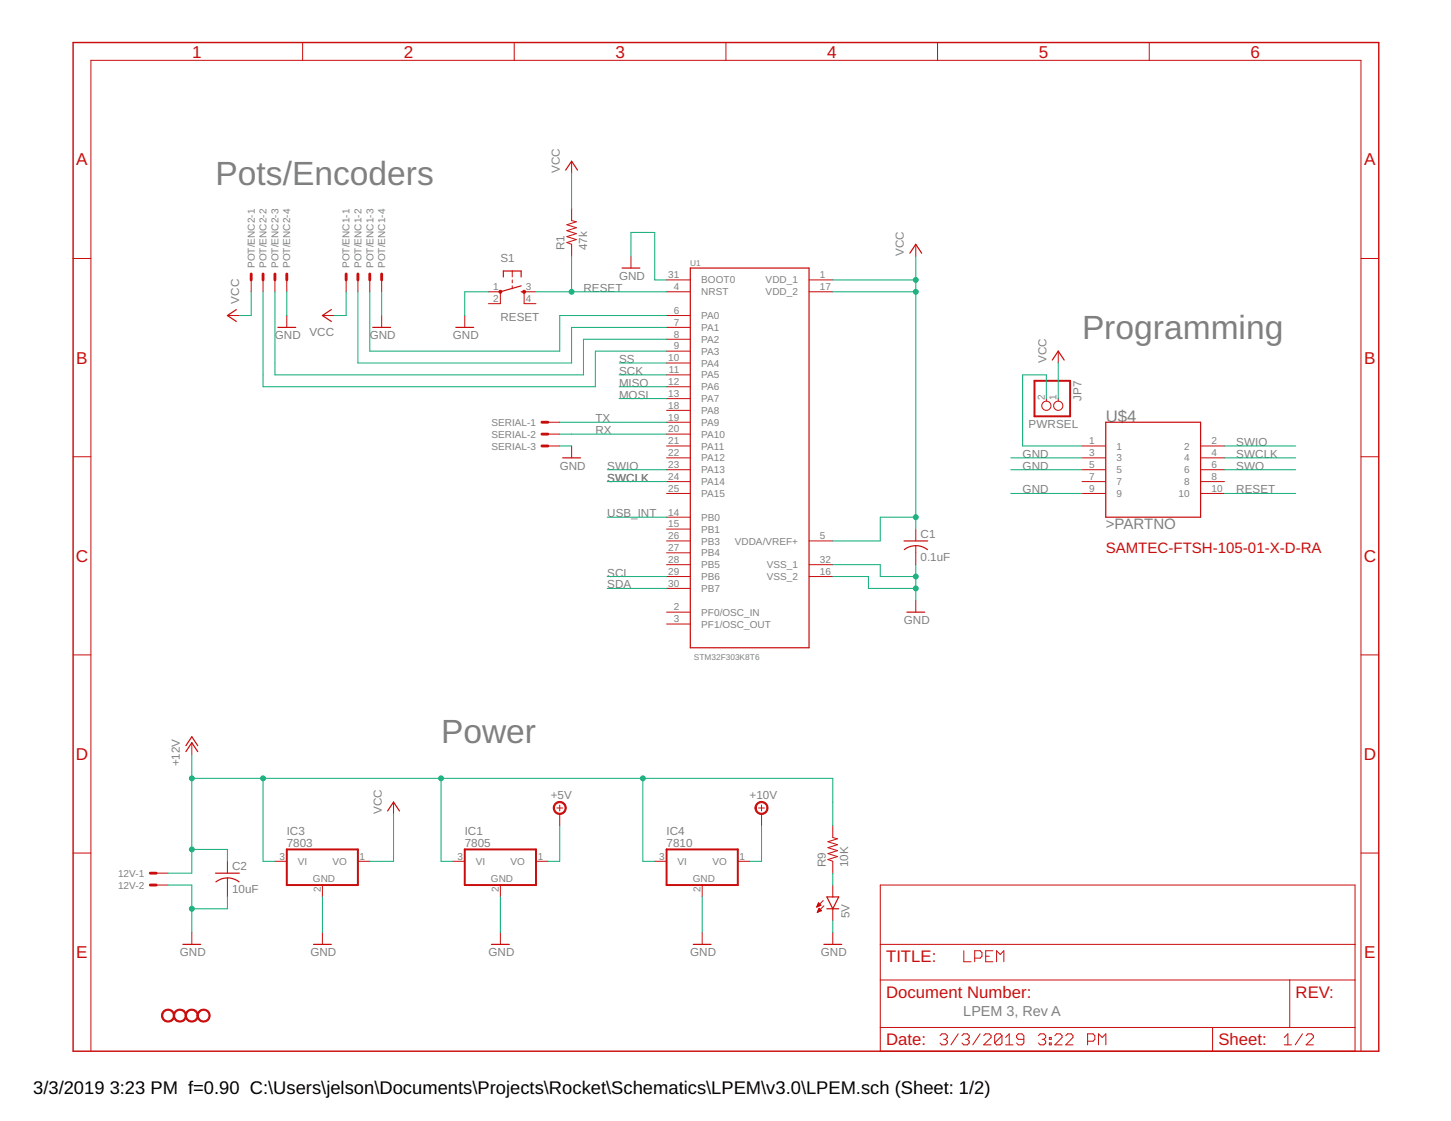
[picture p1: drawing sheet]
<svg xmlns="http://www.w3.org/2000/svg" width="279mm" height="216mm" viewBox="0 0 279 216" stroke-linecap="round" stroke-linejoin="round" font-family="sans-serif">
<g fill="none" stroke="#c90d0c" stroke-width=".23">
<path d="M108.9 32.8l1.2-1.7 1.1 1.7M45.5 59.6l-1.7 1.2 1.7 1.1M63.8 59.6l-1.7 1.2 1.7 1.1M96.9 53.3v-1.1h3.5v1.1M100.4 56.2h.5M100.4 55.1l-4 1.1M119.8 51.6h3.4M132.9 51.6h22.9v73.2h-22.9zM175.2 48.8l1.1-1.7 1.2 1.7M53.5 63.1h3.4M71.8 63.1h3.4M87.8 63.1h3.4"/>
<path d="M202.6 69.3l1.2-1.7 1.1 1.7M108.4 88.2h3.4M212.9 81.3h18.3v18.3h-18.3zM174.1 104.2h4.5M174.1 105.9a3.6 3.6 0 0 1 4.5 0M174.6 117.9h3.5M35.8 144.8l1.1-1.8 1.2 1.8M35.8 143.6l1.1-1.7 1.2 1.7M74.6 156.2l1.2-1.7 1.1 1.7M41.5 168.2h4.6M43.8 169.1l1.4 .3 .8 .4M43.8 169.1l-1 .1-1.2 .6"/>
<path d="M159.2 172.7h2.3l-1.1 2.3zM159.2 175h2.3M35.2 181.9h3.5M60.4 181.9h3.4M94.6 181.9h3.5M133.5 181.9h3.4M158.6 181.9h3.5"/>
</g>
<g fill="none" stroke="#c90d0c" stroke-width=".19">
<path d="M58.3 8.2v3.4M99 8.2v3.4M139.8 8.2v3.4M180.5 8.2v3.4M221.3 8.2v3.4M110.1 31.1v2.2M14.1 49.8h3.4M48.4 53.9v2.3M50.7 53.9v2.3M52.9 53.9v2.3M55.2 53.9v2.3M66.7 53.9v2.3"/>
<path d="M68.9 53.9v2.3M71.2 53.9v2.3M73.5 53.9v2.3M94.1 56.2h2.3v2.3h-2.3M98.6 52.2v1.1M98.6 53.9v.6M98.6 55.1v.5M103.2 56.2h-2.3v2.3h2.3M110.1 40.2v2.3l.9 .2-1.8 .6 1.8 .6-1.8 .5 1.8 .6-1.8 .6 1.8 .5-1.8 .6 .9 .4v2.2M121.5 49.3v2.3M128.4 56.2h4.5M128.4 53.9h4.5"/>
<path d="M155.8 56.2h4.6M155.8 53.9h4.6M176.3 47.1v2.2M262.1 49.8h3.4M43.8 60.8h2.3M55.2 60.8v2.3M62.1 60.8h2.3M73.5 60.8v2.3M89.5 60.8v2.3M128.4 60.8h4.5M128.4 63.1h4.5M128.4 65.3h4.5"/>
<path d="M128.4 67.6h4.5M128.4 69.9h4.5M128.4 72.2h4.5M128.4 74.5h4.5M128.4 76.8h4.5M128.4 79h4.5M201.5 76.8v.5M203.8 67.6v2.3M203.8 76.8v.5M14.1 88h3.4M105.5 81.3h2.3M105.5 83.6h2.3"/>
<path d="M105.5 85.9h2.3M110.1 85.9v2.3M128.4 81.3h4.5M128.4 83.6h4.5M128.4 85.9h4.5M128.4 99.6h4.5M128.4 88.2h4.5M128.4 90.5h4.5M128.4 92.8h4.5M128.4 95h4.5M208.3 85.9h4.6M208.3 88.2h4.6"/>
<path d="M208.3 90.5h4.6M208.3 92.8h4.6M208.3 95h4.6M231.2 85.9h4.6M231.2 88.2h4.6M231.2 90.5h4.6M231.2 92.8h4.6M231.2 95h4.6M262.1 88h3.4M128.4 111h4.5M128.4 101.9h4.5M128.4 104.2h4.5"/>
<path d="M128.4 106.5h4.5M128.4 108.8h4.5M128.4 113.3h4.5M128.4 117.9h4.5M155.8 111h4.6M155.8 104.2h4.6M155.8 108.8h4.6M176.3 101.9v2.3M176.3 105.1v3.7M176.3 115.6v2.3M14.1 126.1h3.4M128.4 120.2h4.5"/>
<path d="M262.1 126.1h3.4M36.9 143v2.3M75.8 154.5v2.3M107.2 155.6h1.2M107.8 155v1.2M107.8 156.8v2.2M146.1 155.6h1.1M146.6 155v1.2M146.6 156.8v2.2M160.4 159v2.3l.9 .2-1.9 .6 1.9 .6-1.9 .6 1.9 .5-1.9 .6 1.9 .6-1.9 .5 1 .4v2.3M14.1 164.3h3.4M30.1 168.2h2.3"/>
<path d="M30.1 170.5h2.3M36.9 179.6v2.3M43.8 165.9v2.3M43.8 169.1v3.6M52.9 165.9h2.3M62.1 170.5v2.2M62.1 179.6v2.3M68.9 165.9h2.3M87.2 165.9h2.3M96.4 170.5v2.2M96.4 179.6v2.3M103.2 165.9h2.3"/>
<path d="M126.1 165.9h2.3M135.2 170.5v2.2M135.2 179.6v2.3M142.1 165.9h2.3M157.3 174.6h.1M157.3 174.5h.3M157.4 174.4h.5M157.4 175.7h.1M157.4 174.3h.6M157.4 175.6h.3M157.5 174.2h.4M157.5 175.5h.4"/>
<path d="M157.5 174.1h.3M157.5 175.4h.7M157.6 174h.1M157.6 175.3h.5M157.6 173.9l.5 .4-.8 .4zM157.6 173.9h.1M157.6 175.2h.4M157.7 175.1h.2M157.7 175h.1M158.2 175.4l-.5-.5-.3 .8M158.2 175.4l-.8 .3M158.5 173.4l-1.2 1.3"/>
<path d="M158.6 174.5l-1.2 1.2M160.4 170.5v2.2M160.4 175v2.3M160.4 179.6v2.3M169.5 170.5h91.4v32h-91.4zM262.1 164.3h3.4M169.5 188.7h91.4M169.5 197.9h91.4M169.5 181.9h91.4M181 199.5l.4-.4h.7l.3 .4v.3l-.3 .4M184.5 199.1l-1.4 2.1M185.2 199.5l.4-.4h.7l.3 .4v.3l-.3 .4"/>
<path d="M185.6 183.1v2.1h1.4M187.7 184.5h1l.4-.3v-.7l-.4-.4h-1v2.1M188.7 199.1l-1.4 2.1M189.4 199.5l.4-.4h.7l.3 .4v.3l-1.4 1.4h1.4M189.8 184.2h.7M191.2 183.1h-1.4v2.1h1.4M191.9 185.2v-2.1l.7 .7 .7-.7v2.1M192.9 199.5l-.3-.4h-.7l-.4 .4v1.4M192.9 199.5v1.4l-.3 .3h-.7l-.4-.3M192.9 199.5l-1.4 1.4M193.6 199.8l.7-.7v2.1M200 199.5l.3-.4h.7l.4 .4v.3l-.4 .4"/>
<path d="M202.1 199.8h.3v.4h-.3zM203.1 199.5l.4-.4h.7l.3 .4v.3l-1.4 1.4h1.4M205.2 199.5l.4-.4h.7l.3 .4v.3l-1.4 1.4h1.4M233.5 197.9v4.6M247.3 199.8l.7-.7v2.1M248.3 188.7v9.2M250.8 199.1l-1.4 2.1M251.5 199.5l.4-.4h.7l.3 .4v.3l-1.4 1.4h1.4M17.5 202.5v-190.9h244.6v190.9M181.7 200.2h.4M182.1 200.2l.3 .3v.4l-.3 .3h-.7l-.4-.3M185.9 200.2h.4"/>
<path d="M186.3 200.2l.3 .3v.4l-.3 .3h-.7l-.4-.3M193.6 201.2h1.5M197.1 200.2h-1l-.4-.4v-.3l.4-.4h.7l.3 .4v1.4l-.3 .3h-.7l-.4-.3M200.7 200.2h.3M201 200.2l.4 .3v.4l-.4 .3h-.7l-.3-.3M202.1 200.9h.3v.3h-.3zM209.4 200.5h1.1l.3-.3v-.7l-.3-.4h-1.1v2.1M211.5 201.2v-2.1l.7 .7 .7-.7v2.1M247.3 201.2h1.4"/>
<circle cx="201.5" cy="78.1" r=".89"/>
<circle cx="203.8" cy="78.1" r=".89"/>
</g>
<g fill="#c90d0c" stroke="#c90d0c" stroke-width=".19">
<path d="M31.5 194.7a1.26 1.26 0 0 1 1.9 .3 1.26 1.26 0 0 1-.7 1.8 1.26 1.26 0 0 1-1.6-1.2h.2a1.03 1.03 0 0 1 1.5-1 1.03 1.03 0 0 1 .2 1.8 1.03 1.03 0 0 1-1.6-.5l-.1-.3h-.2z" fill-rule="evenodd"/>
<path d="M33.8 194.7a1.26 1.26 0 0 1 1.9 .3 1.26 1.26 0 0 1-.8 1.8 1.26 1.26 0 0 1-1.5-1.2h.2a1.03 1.03 0 0 1 1.5-1 1.03 1.03 0 0 1 .2 1.8 1.03 1.03 0 0 1-1.6-.5l-.1-.3h-.2z" fill-rule="evenodd"/>
<path d="M36 194.7a1.26 1.26 0 0 1 2 .3 1.26 1.26 0 0 1-.8 1.8 1.26 1.26 0 0 1-1.5-1.2h.2a1.03 1.03 0 0 1 1.4-1 1.03 1.03 0 0 1 .3 1.8 1.03 1.03 0 0 1-1.7-.5v-.3h-.2z" fill-rule="evenodd"/>
<path d="M38.3 194.7a1.26 1.26 0 0 1 2 .3 1.26 1.26 0 0 1-.8 1.8 1.26 1.26 0 0 1-1.5-1.2h.2a1.03 1.03 0 0 1 1.4-1 1.03 1.03 0 0 1 .3 1.8 1.03 1.03 0 0 1-1.7-.5v-.3h-.2z" fill-rule="evenodd"/>
<path d="M145.8 154.7a1.26 1.26 0 0 1 1.9 .3 1.26 1.26 0 0 1-.8 1.8 1.26 1.26 0 0 1-1.5-1.2h.2a1.03 1.03 0 0 1 1.4-1 1.03 1.03 0 0 1 .3 1.7 1.03 1.03 0 0 1-1.7-.4v-.3h-.2z" fill-rule="evenodd"/>
<path d="M106.9 154.7a1.25 1.25 0 0 1 2 .3 1.25 1.25 0 0 1-.8 1.8 1.25 1.25 0 0 1-1.6-1.2h.3a1.03 1.03 0 0 1 1.5-.9 1.03 1.03 0 0 1 .1 1.8 1.03 1.03 0 0 1-1.6-.6v-.3h-.3z" fill-rule="evenodd"/>
<circle cx="96.4" cy="56.2" r=".3"/>
<circle cx="100.9" cy="56.2" r=".3"/>
</g>
<path d="M199.2 73.3h6.9v6.9h-6.9zM55.2 163.6h13.7v6.9h-13.7zM89.5 163.6h13.7v6.9h-13.7zM128.4 163.6h13.7v6.9h-13.7z" fill="none" stroke="#c90d0c" stroke-width=".38"/>
<g fill="none" stroke="#c90d0c" stroke-width=".55">
<path d="M48.4 52.8v1.1M50.7 52.8v1.1M52.9 52.8v1.1M55.2 52.8v1.1M66.7 52.8v1.1M68.9 52.8v1.1M71.2 52.8v1.1M73.5 52.8v1.1M104.4 81.3h1.1M104.4 83.6h1.1M104.4 85.9h1.1M28.9 168.2h1.2"/>
<path d="M28.9 170.5h1.2"/>
</g>
<path d="M14.1 8.2h251.4v194.3h-251.4z" fill="none" stroke="#c90d0c" stroke-width=".28"/>
<g fill="none" stroke="#0dab76" stroke-width=".19">
<path d="M110.1 33.3v6.9M48.4 56.2v4.6h-2.3M50.7 56.2v18.3h63.9v-6.9h13.8M52.9 56.2v16h59.5v-6.9h16M55.2 56.2v4.6M66.7 56.2v4.6h-2.3M68.9 56.2v13.7h41.2v-6.8h18.3M71.2 56.2v11.4h36.6v-6.8h20.6M73.5 56.2v4.6M94.1 56.2h-4.6v4.6M103.2 56.2h25.2M110.1 49.3v6.9"/>
<path d="M121.5 49.3v-4.5h4.6v9.1h2.3M160.4 53.9h15.9M160.4 56.2h15.9M176.3 49.3v52.6M119.2 72.2h9.2M119.2 74.5h9.2M119.2 69.9h9.2M119.2 76.8h9.2M201.5 76.8v-4.6h-4.6v13.7h11.4M203.8 69.9v6.9M107.8 85.9h2.3M107.8 83.6h20.6"/>
<path d="M107.8 81.3h20.6M116.9 99.6h11.5M116.9 90.5h11.5M116.9 92.8h11.5M176.3 99.6h-6.8v4.6h-9.1M194.6 95h13.7M194.6 88.2h13.7M194.6 90.5h13.7M235.8 95h13.7M235.8 85.9h13.7M235.8 88.2h13.7M235.8 90.5h13.7"/>
<path d="M116.9 111h11.5M116.9 113.3h11.5M160.4 108.8h9.1v2.2h6.8M160.4 111h6.8v2.3h9.1M176.3 108.8v6.8M36.9 145.3v22.9h-4.5M36.9 149.9h123.5v9.1M50.7 149.9v16h2.2M75.8 156.8v9.1h-4.6M84.9 149.9v16h2.3M107.8 159v6.9h-2.3M123.8 149.9v16h2.3"/>
<path d="M146.6 159v6.9h-2.2M32.4 170.5h4.5v9.1M36.9 163.6h6.9v2.3M43.8 172.7v2.3h-6.9M62.1 172.7v6.9M96.4 172.7v6.9M135.2 172.7v6.9M160.4 168.2v2.3M160.4 177.3v2.3"/>
</g>
<g fill="#0dab76" stroke="#0dab76" stroke-width=".19">
<circle cx="176.3" cy="53.9" r=".47"/>
<circle cx="176.3" cy="56.2" r=".47"/>
<circle cx="176.3" cy="99.6" r=".47"/>
<circle cx="110.1" cy="56.2" r=".47"/>
<circle cx="176.3" cy="111" r=".47"/>
<circle cx="176.3" cy="113.3" r=".47"/>
<circle cx="36.9" cy="175" r=".47"/>
<circle cx="123.8" cy="149.9" r=".47"/>
<circle cx="50.7" cy="149.9" r=".47"/>
<circle cx="36.9" cy="149.9" r=".47"/>
<circle cx="36.9" cy="163.6" r=".47"/>
<circle cx="84.9" cy="149.9" r=".47"/>
</g>
<g font-size="6.5" fill="#808080">
<text x="41.5" y="35.6">Pots/Encoders</text>
<text x="208.3" y="65.3">Programming</text>
<text x="84.9" y="143">Power</text>
</g>
<g font-size="3.5">
<text x="6.4" y="210.7">3/3/2019</text>
<text x="21.1" y="210.7">3:23 PM f=0.90 C:\Users\jelson\Documents\Projects\Rocket\Schematics\LPEM\v3.0\LPEM.sch (Sheet: 1/2)</text>
</g>
<g font-size="3.3" fill="#c90d0c">
<text x="37" y="11.1">1</text>
<text x="77.7" y="11.1">2</text>
<text x="118.5" y="11.1">3</text>
<text x="159.3" y="11.1">4</text>
<text x="200" y="11.1">5</text>
<text x="240.8" y="11.1">6</text>
<text x="14.7" y="31.9">A</text>
<text x="262.7" y="31.9">A</text>
<text x="14.7" y="70">B</text>
<text x="262.7" y="70">B</text>
<text x="14.6" y="108.2">C</text>
<text x="262.6" y="108.2">C</text>
<text x="14.6" y="146.4">D</text>
<text x="262.6" y="146.4">D</text>
<text x="14.7" y="184.5">E</text>
<text x="262.7" y="184.5">E</text>
</g>
<text font-size="3.2" fill="#808080" x="212.9" y="81.3">U$4</text>
<g font-size="3.2" fill="#c90d0c">
<text x="170.6" y="185.3">TITLE:</text>
<text x="170.6" y="192.2">Document Number:</text>
<text x="249.5" y="192.2">REV:</text>
<text x="170.6" y="201.3">Date:</text>
<text x="234.6" y="201.3">Sheet:</text>
</g>
<text font-size="2.9" fill="#808080" x="212.9" y="101.9">&gt;PARTNO</text>
<text font-size="2.9" fill="#c90d0c" x="212.9" y="106.5">SAMTEC-FTSH-105-01-X-D-RA</text>
<text font-size="2.8" fill="#808080" x="185.5" y="195.6">LPEM 3, Rev A</text>
<g font-size="2.2" fill="#808080">
<text x="107.8" y="33.3" transform="rotate(-90 107.8 33.3)">VCC</text>
<text x="96.4" y="50.5">S1</text>
<text x="108.7" y="48.2" transform="rotate(-90 108.7 48.2)">R1</text>
<text x="113" y="48.2" transform="rotate(-90 113 48.2)">47k</text>
<text x="119.2" y="53.9">GND</text>
<text x="174.1" y="49.3" transform="rotate(-90 174.1 49.3)">VCC</text>
<text x="46.1" y="58.5" transform="rotate(-90 46.1 58.5)">VCC</text>
<text x="112.4" y="56.2">RESET</text>
<text x="52.9" y="65.3">GND</text>
<text x="59.6" y="64.7">VCC</text>
<text x="71.2" y="65.3">GND</text>
<text x="87.2" y="65.3">GND</text>
<text x="96.4" y="61.9">RESET</text>
<text x="119.2" y="69.9">SS</text>
<text x="201.5" y="69.9" transform="rotate(-90 201.5 69.9)">VCC</text>
<text x="119.2" y="72.2">SCK</text>
<text x="119.2" y="74.5">MISO</text>
<text x="119.2" y="76.8">MOSI</text>
<text x="208.2" y="77.2" transform="rotate(-90 208.2 77.2)">JP7</text>
<text x="114.6" y="83.6">RX</text>
<text x="114.6" y="81.3">TX</text>
<text x="198.1" y="82.5">PWRSEL</text>
<text x="196.9" y="88.2">GND</text>
<text x="238.1" y="85.9">SWIO</text>
<text x="238.1" y="88.2">SWCLK</text>
<text x="107.8" y="90.5">GND</text>
<text x="116.9" y="90.5">SWIO</text>
<text x="116.9" y="92.8">SWCLK</text>
<text x="196.9" y="90.5">GND</text>
<text x="196.9" y="95">GND</text>
<text x="238.1" y="95">RESET</text>
<text x="238.1" y="90.5">SWO</text>
<text x="116.9" y="99.6">USB_INT</text>
<text x="177.3" y="108">0.1uF</text>
<text x="177.3" y="103.6">C1</text>
<text x="116.9" y="111">SCL</text>
<text x="116.9" y="113.3">SDA</text>
<text x="174.1" y="120.2">GND</text>
<text x="34.6" y="147.6" transform="rotate(-90 34.6 147.6)">+12V</text>
<text x="106.1" y="153.9">+5V</text>
<text x="144.4" y="153.9">+10V</text>
<text x="55.2" y="160.8">IC3</text>
<text x="73.5" y="156.8" transform="rotate(-90 73.5 156.8)">VCC</text>
<text x="89.5" y="160.8">IC1</text>
<text x="128.4" y="160.8">IC4</text>
<text x="44.7" y="167.6">C2</text>
<text x="55.2" y="163">7803</text>
<text x="89.5" y="163">7805</text>
<text x="128.4" y="163">7810</text>
<text x="159" y="167" transform="rotate(-90 159 167)">R9</text>
<text x="163.3" y="167" transform="rotate(-90 163.3 167)">10K</text>
<text x="44.7" y="171.9">10uF</text>
<text x="163.6" y="176.9" transform="rotate(-90 163.6 176.9)">5V</text>
<text x="34.6" y="184.2">GND</text>
<text x="59.8" y="184.2">GND</text>
<text x="94.1" y="184.2">GND</text>
<text x="132.9" y="184.2">GND</text>
<text x="158.1" y="184.2">GND</text>
</g>
<g font-size="1.9" fill="#808080">
<text x="49" y="51.6" transform="rotate(-90 49 51.6)">POT/ENC2-1</text>
<text x="51.3" y="51.6" transform="rotate(-90 51.3 51.6)">POT/ENC2-2</text>
<text x="53.6" y="51.6" transform="rotate(-90 53.6 51.6)">POT/ENC2-3</text>
<text x="55.9" y="51.6" transform="rotate(-90 55.9 51.6)">POT/ENC2-4</text>
<text x="67.3" y="51.6" transform="rotate(-90 67.3 51.6)">POT/ENC1-1</text>
<text x="69.6" y="51.6" transform="rotate(-90 69.6 51.6)">POT/ENC1-2</text>
<text x="71.9" y="51.6" transform="rotate(-90 71.9 51.6)">POT/ENC1-3</text>
<text x="74.2" y="51.6" transform="rotate(-90 74.2 51.6)">POT/ENC1-4</text>
<text x="128.7" y="53.6">31</text>
<text x="157.9" y="53.6">1</text>
<text x="95" y="55.9">1</text>
<text x="95" y="58.2">2</text>
<text x="101.2" y="55.9">3</text>
<text x="101.2" y="58.2">4</text>
<text x="129.7" y="55.9">4</text>
<text x="135" y="56.9">NRST</text>
<text x="135" y="54.6">BOOT0</text>
<text x="147.4" y="56.9">VDD_2</text>
<text x="147.4" y="54.6">VDD_1</text>
<text x="157.9" y="55.9">17</text>
<text x="129.7" y="60.4">6</text>
<text x="129.7" y="62.7">7</text>
<text x="129.7" y="65">8</text>
<text x="135" y="61.4">PA0</text>
<text x="135" y="63.7">PA1</text>
<text x="128.7" y="69.6">10</text>
<text x="128.8" y="71.9">11</text>
<text x="129.7" y="67.3">9</text>
<text x="135" y="66">PA2</text>
<text x="135" y="68.3">PA3</text>
<text x="135" y="70.6">PA4</text>
<text x="128.7" y="74.2">12</text>
<text x="128.7" y="76.4">13</text>
<text x="135" y="72.9">PA5</text>
<text x="135" y="75.2">PA6</text>
<text x="135" y="77.4">PA7</text>
<text x="201.2" y="76.9" transform="rotate(-90 201.2 76.9)">2</text>
<text x="203.5" y="76.9" transform="rotate(-90 203.5 76.9)">1</text>
<text x="94.6" y="82">SERIAL-1</text>
<text x="128.7" y="78.7">18</text>
<text x="128.7" y="81">19</text>
<text x="128.7" y="83.3">20</text>
<text x="135" y="79.7">PA8</text>
<text x="135" y="82">PA9</text>
<text x="94.6" y="84.3">SERIAL-2</text>
<text x="94.6" y="86.6">SERIAL-3</text>
<text x="128.7" y="85.6">21</text>
<text x="128.7" y="87.9">22</text>
<text x="135" y="84.3">PA10</text>
<text x="135" y="86.6">PA11</text>
<text x="135" y="88.9">PA12</text>
<text x="209.7" y="85.6">1</text>
<text x="209.7" y="87.9">3</text>
<text x="215" y="86.6">1</text>
<text x="215" y="88.9">3</text>
<text x="228" y="86.6">2</text>
<text x="228" y="88.9">4</text>
<text x="233.3" y="85.6">2</text>
<text x="233.3" y="87.9">4</text>
<text x="128.7" y="90.2">23</text>
<text x="128.7" y="92.4">24</text>
<text x="128.7" y="94.7">25</text>
<text x="135" y="91.2">PA13</text>
<text x="135" y="93.4">PA14</text>
<text x="135" y="95.7">PA15</text>
<text x="209.7" y="90.2">5</text>
<text x="209.7" y="92.4">7</text>
<text x="209.7" y="94.7">9</text>
<text x="215" y="91.2">5</text>
<text x="215" y="93.4">7</text>
<text x="215" y="95.7">9</text>
<text x="226.9" y="95.7">10</text>
<text x="228" y="91.2">6</text>
<text x="228" y="93.4">8</text>
<text x="233.3" y="90.2">6</text>
<text x="233.3" y="92.4">8</text>
<text x="233.3" y="94.7">10</text>
<text x="128.7" y="99.3">14</text>
<text x="128.7" y="101.6">15</text>
<text x="135" y="100.3">PB0</text>
<text x="128.7" y="103.9">26</text>
<text x="128.7" y="106.2">27</text>
<text x="135" y="102.6">PB1</text>
<text x="135" y="104.9">PB3</text>
<text x="135" y="107.2">PB4</text>
<text x="141.5" y="104.9">VDDA/VREF+</text>
<text x="157.9" y="103.9">5</text>
<text x="128.7" y="108.4">28</text>
<text x="128.7" y="110.7">29</text>
<text x="128.7" y="113">30</text>
<text x="135" y="109.4">PB5</text>
<text x="135" y="111.7">PB6</text>
<text x="147.6" y="111.7">VSS_2</text>
<text x="147.6" y="109.4">VSS_1</text>
<text x="157.9" y="110.7">16</text>
<text x="157.9" y="108.4">32</text>
<text x="129.7" y="117.6">2</text>
<text x="129.7" y="119.9">3</text>
<text x="135" y="114">PB7</text>
<text x="135" y="118.6">PF0/OSC_IN</text>
<text x="135" y="120.9">PF1/OSC_OUT</text>
<text x="53.8" y="165.6">3</text>
<text x="57.3" y="166.6">VI</text>
<text x="64" y="166.6">VO</text>
<text x="69.2" y="165.6">1</text>
<text x="88.1" y="165.6">3</text>
<text x="91.6" y="166.6">VI</text>
<text x="98.3" y="166.6">VO</text>
<text x="103.5" y="165.6">1</text>
<text x="127" y="165.6">3</text>
<text x="130.5" y="166.6">VI</text>
<text x="137.2" y="166.6">VO</text>
<text x="142.4" y="165.6">1</text>
<text x="22.7" y="168.9">12V-1</text>
<text x="22.7" y="171.2">12V-2</text>
<text x="60.2" y="169.8">GND</text>
<text x="61.8" y="171.9" transform="rotate(-90 61.8 171.9)">2</text>
<text x="94.5" y="169.8">GND</text>
<text x="96" y="171.9" transform="rotate(-90 96 171.9)">2</text>
<text x="133.4" y="169.8">GND</text>
<text x="134.9" y="171.9" transform="rotate(-90 134.9 171.9)">2</text>
</g>
<g font-size="1.6" fill="#808080">
<text x="132.9" y="51.1">U1</text>
<text x="133.6" y="127.1">STM32F303K8T6</text>
</g>
</svg>
